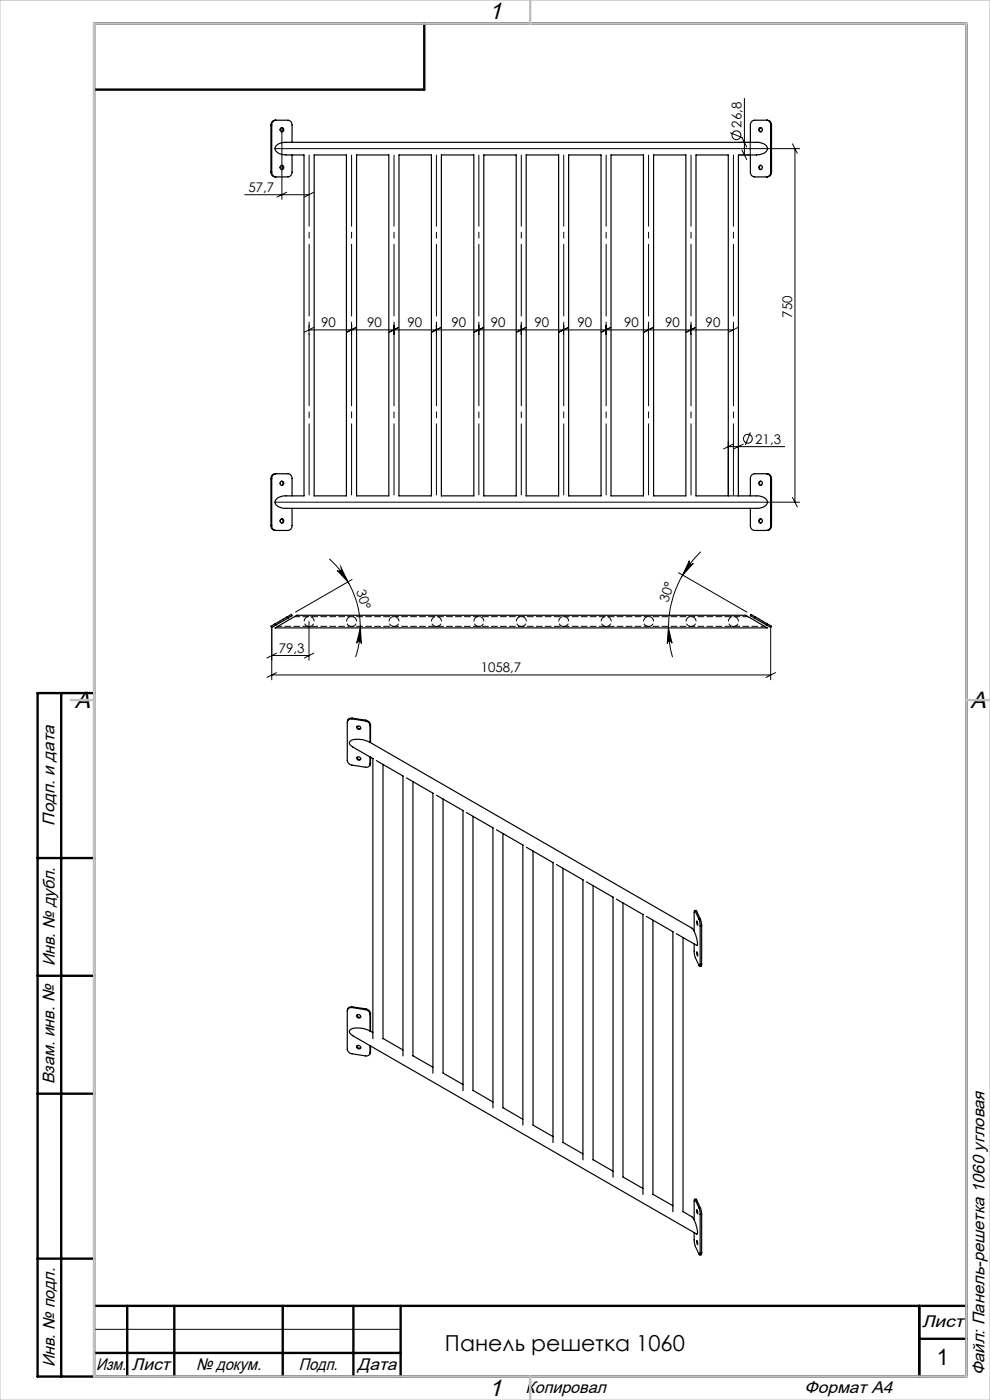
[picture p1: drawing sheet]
<svg xmlns="http://www.w3.org/2000/svg" width="210mm" height="297mm" viewBox="0 0 210 297" stroke-linecap="round" stroke-linejoin="round" font-family="sans-serif">
<g fill="none" stroke="#000" stroke-width=".21">
<path d="M59.8 27.1v15.2M154.9 28.1l2.7 1.1M156.9 30.2h2.2v2.7h-2.2M157.4 31.9l1 2M157.4 29.2l1 2M157.9 20.9v12M168.1 30.5l1 2M168.6 31.5v75M169.6 31.5h-111.3M51.9 41.3h13.6M60.8 40.8l-2 1M66.6 40.8l-2 1"/>
<path d="M65.5 69v2M65.5 70h90.1M66.6 69.5l-2 1M74.6 69v2M75.6 69.5l-2 1M83.6 69v2M84.6 69.5l-2.1 1M92.6 69v2M93.6 69.5l-2.1 1M101.6 69v2M102.6 69.5l-2.1 1M110.6 69v2"/>
<path d="M111.6 69.5l-2.1 1M119.6 69v2M120.6 69.5l-2.1 1M128.6 69v2M129.6 69.5l-2.1 1M137.5 69v2M138.6 69.5l-2 1M146.5 69v2M147.6 69.5l-2 1M155.6 69v2M156.6 69.5l-2 1M154.5 93.8v11.4h2.1v-11.4"/>
<path d="M154.5 94.8h11.9M155.5 94.2l-2 1M157.7 94.2l-2.1 1M159.2 91.7l-1.1 2.7M69.9 118.6a19.5 19.5 0 0 1 5.5 20.8M146.2 119a.51 .51 0 0 0 .2 .6 .51 .51 0 0 0 .7-.1l-2.3 2.5zM148.7 117a22.5 22.5 0 0 0-6 22.4M168.1 105.5l1 2M169.6 106.5h-111.3M57.6 133.1v11.1M57.6 139.1h7.9M58.6 138.6l-2 1"/>
<path d="M65.5 131.9v8.2M66.6 138.6l-2 1M71.5 121a.51 .51 0 0 0 .7 .1 .51 .51 0 0 0 .2-.7l1.4 3zM74.7 122.9l-12 7M76.4 133.2l.3 3.3a.51 .51 0 0 0-.5-.5 .51 .51 0 0 0-.6 .5zM141.8 133.2l.8 3.3a.52 .52 0 0 0-.6-.5 .52 .52 0 0 0-.5 .5zM143.9 121.5l14.5 8.4M163.5 133.1v11.1M57.6 143.2h105.9M58.6 142.7l-2 1M164.5 142.7l-2 1M20 282h65"/>
<circle cx="156.2" cy="28.7" r=".95"/>
<circle cx="158.6" cy="93.1" r=".95"/>
</g>
<path d="M65.6 32.9v72.1M74.6 32.9v72.1M83.6 32.9v72.1M92.6 32.9v72.1M101.6 32.9v72.1M110.6 32.9v72.1M119.6 32.9v72.1M128.6 32.9v72.1M137.6 32.9v72.1M146.6 32.9v72.1M155.6 32.9v72.1" fill="none" stroke="#000" stroke-width=".21" stroke-dasharray="15.2 1.3 1.3 1.3" stroke-dashoffset=".1"/>
<g fill="none" stroke="#000" stroke-width=".25">
<path d="M57.5 26.5a.97 .97 0 0 1 .8-1h2.8a.98 .98 0 0 1 .8 1v3.7M57.5 26.5h.1M57.5 36.5h.1M57.5 26.5v10M57.6 36.5a.98 .98 0 0 0 .9 1M57.6 26.5v10M58.5 25.5a.98 .98 0 0 0-.9 1M58.6 30.9a3 3 0 0 1 2-.7h100.3a1.73 1.73 0 0 1 1.9 1.5 2.24 2.24 0 0 1-2.3 1.2h-3.9v72.3h4.3a1.73 1.73 0 0 1 1.9 1.5 2.16 2.16 0 0 1-2.3 1.1h-100.2a1.73 1.73 0 0 1-2-1.4 2.16 2.16 0 0 1 2.3-1.2h3.9v-72.3l-4.2-.1a1.73 1.73 0 0 1-2-1.4zM59.7 27.1a.46 .46 0 0 1 .3 .4 .46 .46 0 0 1-.3 .5M59.7 35.1a.46 .46 0 0 1 .3 .4 .46 .46 0 0 1-.3 .4M61.9 32.9v3.6a.98 .98 0 0 1-.8 1h-2.8a.97 .97 0 0 1-.8-1M66.6 32.9h6.9v72.3h-6.9z"/>
<path d="M75.6 32.9h6.9v72.3h-6.9zM84.6 32.9h6.9v72.3h-6.9zM93.6 32.9h6.9v72.3h-6.9zM102.6 32.9h6.9v72.3h-6.9zM111.6 32.9h6.9v72.3h-6.9zM120.6 32.9h6.9v72.3h-6.9zM129.6 32.9h6.9v72.3h-6.9zM138.6 32.9h6.9v72.3h-6.9zM147.6 32.9h6.9v72.3h-6.9zM159.2 32.9v3.6a.98 .98 0 0 0 .8 1h2.8a.97 .97 0 0 0 .9-1M161.4 27.1a.46 .46 0 0 0-.3 .4 .46 .46 0 0 0 .3 .5M161.4 35.1a.46 .46 0 0 0-.3 .4 .46 .46 0 0 0 .3 .4"/>
<path d="M162.6 25.5a.98 .98 0 0 1 .9 1M163.5 36.5a.98 .98 0 0 1-.9 1M163.5 26.5h.2M163.5 36.5h.2M163.5 26.5v10M163.7 26.5a.97 .97 0 0 0-.9-1h-2.8a.98 .98 0 0 0-.8 1v3.7M163.7 26.5v10M57.5 101.5a.97 .97 0 0 1 .8-1h2.8a.98 .98 0 0 1 .8 1v3.7M57.5 101.5h.1M57.5 111.5h.1M57.5 101.5v10M57.6 111.5a.98 .98 0 0 0 .9 1"/>
<path d="M57.6 101.5v10M58.5 100.5a.98 .98 0 0 0-.9 1M59.7 110.1a.46 .46 0 0 1 .3 .4 .46 .46 0 0 1-.3 .4M59.7 102.1a.46 .46 0 0 1 .3 .4 .46 .46 0 0 1-.3 .5M61.9 107.8v3.7a.98 .98 0 0 1-.8 1h-2.8a.97 .97 0 0 1-.8-1M159.2 107.8v3.7a.98 .98 0 0 0 .8 1h2.8a.97 .97 0 0 0 .9-1M161.4 102.1a.46 .46 0 0 0-.3 .4 .46 .46 0 0 0 .3 .5M161.4 110.1a.46 .46 0 0 0-.3 .4 .46 .46 0 0 0 .3 .4M162.6 100.5a.98 .98 0 0 1 .9 1M163.5 111.5a.98 .98 0 0 1-.9 1M163.5 101.5v10M163.5 101.5h.2"/>
<path d="M163.5 111.5h.2M163.7 101.5a.97 .97 0 0 0-.9-1h-2.8a.98 .98 0 0 0-.8 1v3.7M163.7 101.5v10M58.3 133.2l4.7-2.7h95.2l4.6 2.7zM58.3 132.4l-.8 .5 .1 .2 .9-.5M58.3 132.4l.2 .2M60.9 130.8l.9-.5 .1 .3-.8 .5M60.9 130.8l.2 .3M60.9 130.8l-2.6 1.6M61.1 131.1l-2.6 1.5M160 131.1l2.6 1.5M160.2 130.8l-.9-.5-.1 .3 .8 .5"/>
<path d="M160.2 130.8l-.2 .3M160.2 130.8l2.6 1.6M162.8 132.4l.9 .5-.2 .2-.9-.5M162.8 132.4l-.2 .2M20 147v145M74.6 152.5a.77 .77 0 0 0-.9 .7v8.2a1.11 1.11 0 0 0 .9 .9l2.9 .5a.76 .76 0 0 0 1-.7M74.6 152.5l2.9 .5M74.7 152.4a.79 .79 0 0 0-1 .5M74.7 152.4l-.1 .1M74.7 152.4l2.9 .4M75.7 154.1h.1M75.7 154.1a.49 .49 0 0 0 .8 .4"/>
<path d="M77.5 153a1.11 1.11 0 0 1 1 .9M77.6 152.8a1.1 1.1 0 0 1 1 1M77.6 152.8l-.1 .2M78.5 153.9v3.6M78.6 153.8l-.1 .1M78.6 153.8v3.7M75.7 160.7a.42 .42 0 0 1 .6-.1 .42 .42 0 0 1 0 .7 .51 .51 0 0 1-.6-.6zM75.7 160.7a.49 .49 0 0 0 .8 .3M78.5 160.6v1.5M78.6 161.9l-.1 .5M78.6 161.9l-.1 .2M78.6 160.6v1.3"/>
<path d="M79.1 160.9v59.4M79.2 161l-4.3-2.5a.88 .88 0 0 1-.6-1.3 4.6 4.6 0 0 1 4.2 .3l68.3 39.4a5.5 5.5 0 0 1 1 3.7l-4.3-2.5M79.8 161.4l5.7 3.2M81.2 162.2v58.1M85.5 164.6v59.4M86.2 165l5.7 3.3M87.6 165.8v58.2l4.2 2.4M91.8 168.3v59.4M92.6 168.7l5.6 3.3M94 169.5v58.2l4.2 2.4M98.2 171.9v59.4M98.9 172.4l5.7 3.2"/>
<path d="M100.3 173.2v58.1M104.6 175.6v59.4M105.3 176l5.7 3.3M106.7 176.8v58.2M110.9 179.3v59.4M111.7 179.7l5.6 3.3M113.1 180.5v58.2l4.2 2.4M117.3 183v59.4M118 183.4l5.7 3.3M119.4 184.2v58.2M123.6 186.7v59.4M124.4 187.1l5.7 3.3"/>
<path d="M125.8 187.9v58.2M130 190.3v59.4M130.7 190.7l5.7 3.3M132.2 191.6v58.1M136.4 194v59.4M137.1 194.4l5.7 3.3M138.5 195.2v58.2l4.2 2.4M142.7 197.7v59.4M144.9 198.9v58.2M147.4 193.2l.3-.1 .1 .2M147.5 193.4l-.1-.2-.2 .2v4.2M147.5 193.4l.8 1.6"/>
<path d="M147.8 193.3l-.3 .1M147.8 193.3l.8 1.7M147.8 195.4l.2 .9zM148.3 195l.2 1.4M148.5 196.4v8.2M148.6 195l.2 1.4M148.6 195h-.3M148.8 196.4h-.3M148.8 196.4v8.1M74.6 213.7a.77 .77 0 0 0-.9 .7v8.2a1.11 1.11 0 0 0 .9 1l2.9 .4a.76 .76 0 0 0 1-.7M74.6 213.7l2.9 .5M74.7 213.6a.79 .79 0 0 0-1 .6"/>
<path d="M74.7 213.6l-.1 .1M74.7 213.6l2.9 .4M75.7 215.4a.49 .49 0 0 0 .8 .3M75.7 215.3v.1M77.5 214.2a1.12 1.12 0 0 1 1 1M77.6 214a1.1 1.1 0 0 1 1 1M77.6 214l-.1 .2M78.5 215.2v3.5M78.6 215v3.8M78.6 215l-.1 .2M79.1 219.1a5 5 0 0 0-4.8-.6 .88 .88 0 0 0 .6 1.2l72.9 42.1a5.3 5.3 0 0 0-1-3.6l-1.9-1.2M147.2 200.3l.2 2.6 1 2.1 .1-.4"/>
<path d="M147.8 202l.2 .3v.5zM148.8 204.5v.4l-.4 .1M148.8 204.5l-.3 .1M75.7 222a.41 .41 0 0 1 .6-.2 .41 .41 0 0 1 0 .7 .47 .47 0 0 1-.6-.5zM75.7 221.9a.49 .49 0 0 0 .8 .3M78.5 221.8v1.5M78.6 223.2l-.1 .4M78.6 221.9v1.3M78.6 223.2l-.1 .1M81.2 220.3l4.3 2.4M100.3 231.3l4.3 2.5M106.7 235l4.2 2.5"/>
<path d="M119.4 242.4l4.2 2.4M125.8 246l4.2 2.5M132.2 249.7l4.2 2.4M147.4 254.4h.3l.1 .2M147.5 254.6l-.1-.2-.2 .2v4.2M147.5 254.6l.8 1.7M147.8 256.6l.1 .1 .1 .8zM147.8 254.6h-.3M147.8 254.6l.8 1.6M148.3 256.3l.2 1.3M148.5 257.6v8.2M148.6 256.2l.2 1.4"/>
<path d="M148.6 256.2l-.3 .1M148.8 257.6v8.1M148.8 257.6h-.3M147.2 261.5l.2 2.6 1 2.1 .1-.4M147.8 263.2l.2 .4v.5zM148.8 265.7v.5h-.4M148.8 265.7l-.3 .1"/>
<circle cx="59.8" cy="27.5" r=".42"/>
<circle cx="59.8" cy="35.5" r=".43"/>
<circle cx="161.3" cy="35.5" r=".42"/>
<circle cx="161.3" cy="27.5" r=".41"/>
<circle cx="59.8" cy="102.5" r=".42"/>
<circle cx="59.8" cy="110.5" r=".43"/>
<circle cx="161.3" cy="110.5" r=".42"/>
<circle cx="161.3" cy="102.5" r=".41"/>
<circle cx="76.1" cy="154.4" r=".41"/>
<circle cx="76.1" cy="215.7" r=".41"/>
</g>
<g fill="none" stroke="#000" stroke-width=".5">
<path d="M90 5v14h-70M13 147v145M20 147h-12v145h197v-287h-185v287M8 182h12M8 207h12M8 232h12M8 267h12M20 277h185M27 277v15M37 277v15M60 277v15M75 277v15"/>
<path d="M85 277v15M195 277v15M20 287h65M195 284h10"/>
</g>
<path d="M0 0h210v297h-210z" fill="none" stroke="#c0c0c0" stroke-width=".21"/>
<path d="M20 5h185v287h-185zM112.5 0v5M15 148.5h5M205 148.5h5M112.5 292v5" fill="none" stroke="#c0c0c0" stroke-width=".5"/>
<g fill="#000">
<path d="M146.2 119a.51 .51 0 0 0 .2 .6 .51 .51 0 0 0 .7-.1l-2.3 2.5zM141.8 133.2l.8 3.3a.52 .52 0 0 0-.6-.5 .52 .52 0 0 0-.5 .5z"/>
<path d="M76.4 133.2l.3 3.3a.51 .51 0 0 0-.5-.5 .51 .51 0 0 0-.6 .5zM71.5 121a.51 .51 0 0 0 .7 .1 .51 .51 0 0 0 .2-.7l1.4 3z"/>
</g>
<path d="M65.6 132.9a1.07 1.07 0 0 0 .9-1.5 1.07 1.07 0 0 0-1.8-.2 1.07 1.07 0 0 0 .7 1.7h.2M74.6 132.9a1.07 1.07 0 0 0 .9-1.5 1.07 1.07 0 0 0-1.8-.2 1.07 1.07 0 0 0 .7 1.7h.2M83.6 132.9a1.07 1.07 0 0 0 .9-1.5 1.07 1.07 0 0 0-1.8-.2 1.07 1.07 0 0 0 .7 1.7h.2M92.6 132.9a1.07 1.07 0 0 0 .9-1.5 1.07 1.07 0 0 0-1.8-.2 1.07 1.07 0 0 0 .7 1.7h.2M101.6 132.9a1.07 1.07 0 0 0 .9-1.5 1.07 1.07 0 0 0-1.8-.2 1.07 1.07 0 0 0 .7 1.7h.2M110.6 132.9a1.07 1.07 0 0 0 .9-1.5 1.07 1.07 0 0 0-1.8-.2 1.07 1.07 0 0 0 .7 1.7h.2M119.6 132.9a1.07 1.07 0 0 0 .9-1.5 1.07 1.07 0 0 0-1.8-.2 1.07 1.07 0 0 0 .7 1.7h.2M128.6 132.9a1.07 1.07 0 0 0 .9-1.5 1.07 1.07 0 0 0-1.8-.2 1.07 1.07 0 0 0 .7 1.7h.2M137.6 132.9a1.07 1.07 0 0 0 .9-1.5 1.07 1.07 0 0 0-1.8-.2 1.07 1.07 0 0 0 .7 1.7h.2M146.6 132.9a1.07 1.07 0 0 0 .9-1.5 1.07 1.07 0 0 0-1.8-.2 1.07 1.07 0 0 0 .7 1.7h.2M155.6 132.9a1.07 1.07 0 0 0 .9-1.5 1.07 1.07 0 0 0-1.8-.2 1.07 1.07 0 0 0 .7 1.7h.2" fill="none" stroke="#000" stroke-width=".21" stroke-dasharray="1.3 .6" stroke-dashoffset=".2"/>
<path d="M58.4 132.3l.1 .3M58.5 132.6l-.1-.3M59.3 131.8l.1 .3M60.2 131.6l-.1-.2M61 130.8l.1 .3M61.1 131.1l-.1-.3M160 131.1l.2-.3M160.2 130.8l-.2 .3M161.1 131.4l-.1 .2M161.7 132.1l.2-.3M162.6 132.6l.2-.3M162.8 132.3l-.2 .3" fill="none" stroke="#000" stroke-width=".21" stroke-dasharray="1.3 .6"/>
<path d="M58.9 132.9h103.4" fill="none" stroke="#000" stroke-width=".21" stroke-dasharray="1.3 .6" stroke-dashoffset=".4"/>
<path d="M158.7 130.8h-96.2" fill="none" stroke="#000" stroke-width=".21" stroke-dasharray="1.3 .6" stroke-dashoffset=".1"/>
<g font-size="5">
<text x="103.7" y="4.1">1</text>
<text x="15.9" y="150.1">A</text>
<text x="205.9" y="150.1">A</text>
<text x="103.7" y="296.1">1</text>
</g>
<text font-size="4.8" x="198.8" y="289.6">1</text>
<text font-size="4.7" x="94.4" y="286.6">Панель решетка 1060</text>
<g font-size="3.6">
<text x="11.6" y="175.1" transform="rotate(-90 11.6 175.1)">Подп. и дата</text>
<text x="11.6" y="205" transform="rotate(-90 11.6 205)">Инв. № дубл.</text>
<text x="11.6" y="230" transform="rotate(-90 11.6 230)">Взам. инв. №</text>
<text x="195.6" y="281.6">Лист</text>
<text x="11.6" y="290" transform="rotate(-90 11.6 290)">Инв. № подл.</text>
<text x="20.4" y="290.6">Изм.</text>
<text x="28" y="290.6">Лист</text>
<text x="41.6" y="290.6">№ докум.</text>
<text x="63.4" y="290.6">Подп.</text>
<text x="75.9" y="290.6">Дата</text>
<text x="208.8" y="291.8" transform="rotate(-90 208.8 291.8)">Файл: Панель-решетка 1060 угловая</text>
<text x="111.5" y="295.6">Копировал</text>
<text x="170.7" y="295.6">Формат А4</text>
</g>
<g font-size="2.8">
<text x="157.3" y="27.1" transform="rotate(-90 157.3 27.1)">26,8</text>
<text x="52.7" y="40.7">57,7</text>
<text x="68.1" y="69.3">90</text>
<text x="77.9" y="69.3">90</text>
<text x="86.5" y="69.3">90</text>
<text x="95.8" y="69.3">90</text>
<text x="104.1" y="69.3">90</text>
<text x="113.4" y="69.3">90</text>
<text x="122.5" y="69.3">90</text>
<text x="132.4" y="69.3">90</text>
<text x="141.1" y="69.3">90</text>
<text x="149.7" y="69.3">90</text>
<text x="168" y="67.4" transform="rotate(-90 168 67.4)">750</text>
<text x="160.2" y="94.1">21,3</text>
<text x="75.6" y="125.3" transform="rotate(73 75.6 125.3)">30°</text>
<text x="141.7" y="127.9" transform="rotate(-72 141.7 127.9)">30°</text>
<text x="59.1" y="138.4">79,3</text>
<text x="102" y="142.6">1058,7</text>
</g>
</svg>
